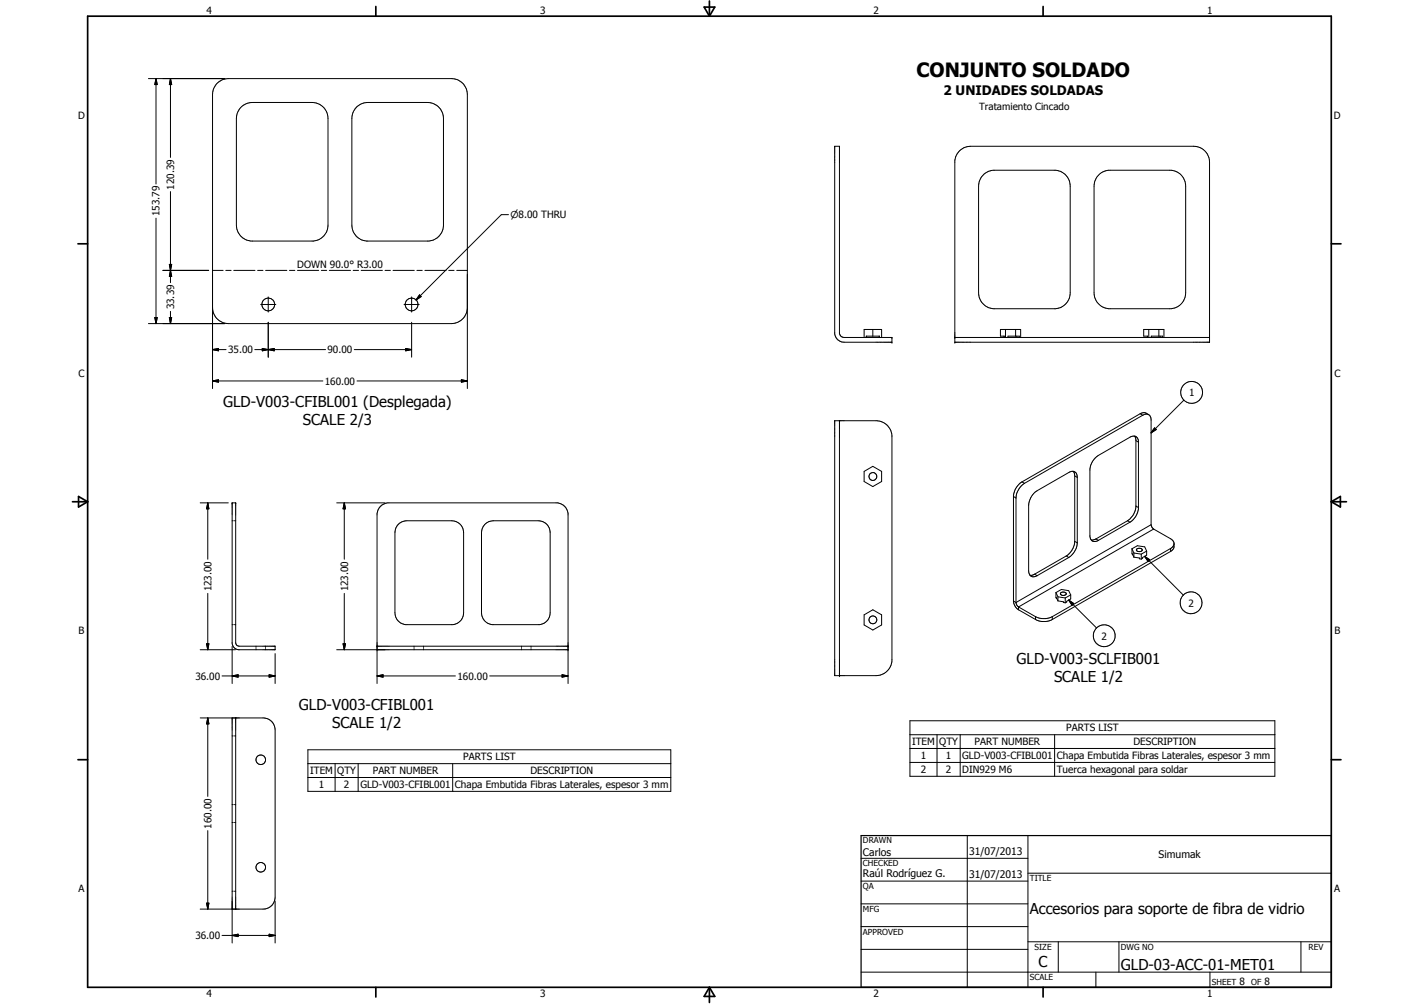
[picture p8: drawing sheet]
<svg xmlns="http://www.w3.org/2000/svg" width="594mm" height="420mm" viewBox="0 0 594 420" stroke-linecap="round" stroke-linejoin="round" font-family="sans-serif">
<g fill="none" stroke="#000" stroke-width=".42">
<path d="M62.1 32.9h32M65.3 32.9l.5 2.5h-1zM65.3 32.9v44.1M71.4 32.9l.5 2.5h-1zM71.4 32.9v33M100.7 45.1a6.7 6.7 0 0 1 5-2.2h25a6.7 6.7 0 0 1 6.6 6.7v44.6a6.8 6.8 0 0 1-6 6.7h-26.3a6.8 6.8 0 0 1-6-6.7v-44.6a6.9 6.9 0 0 1 1.7-4.5zM149.5 44.6a6.9 6.9 0 0 1 4.5-1.7h25a6.7 6.7 0 0 1 6.7 6.7v44.6a6.8 6.8 0 0 1-6.1 6.7h-26.2a6.7 6.7 0 0 1-6.1-6.7v-44.6a7 7 0 0 1 2.2-5zM349.5 61.2h1.9v78.4a1.98 1.98 0 0 0 2 1.6h20v2h-20a4 4 0 0 1-3.9-3.5zM401.5 63.4a6.5 6.5 0 0 1 4.9-2.2h93.3a6.7 6.7 0 0 1 6.7 6.7v75.3h-106.7v-75.9l.5-1.9zM411.9 72.9l2.1-1.2 1.8-.5h26.2a6.7 6.7 0 0 1 6 6.7v44.7a6.7 6.7 0 0 1-6 6.6h-26.2a6.8 6.8 0 0 1-6.1-6.6v-44.7a6.8 6.8 0 0 1 2.2-5zM460.2 72.9l2.1-1.2 1.8-.5h26.2a6.7 6.7 0 0 1 6.1 6.7v44.7a6.7 6.7 0 0 1-6.1 6.6h-26.2a6.8 6.8 0 0 1-6.1-6.6v-44.7a6.8 6.8 0 0 1 2.2-5zM65.3 91.3v44.1"/>
<path d="M71.4 80.2v38.1M212.9 89.8h-3l-35.7 35.7M68.2 113.2h19.2M70.9 110.7h1l-.5 2.5zM71.4 113.2l.5 2.5h-1zM89 113.2h4.4M94.5 113.2h2.3M97.9 113.2h8.9M107.9 113.2h2.2M111.2 113.2h8.9M121.2 113.2h2.2M124.5 113.2h8.9"/>
<path d="M134.5 113.2h2.3M137.9 113.2h8.9M147.9 113.2h2.2M151.2 113.2h8.9M161.2 113.2h2.2M164.5 113.2h8.9M174.5 113.2h2.3M177.9 113.2h8.9M187.9 113.2h2.2M191.2 113.2h4.5M62.1 135.4h32M64.8 132.9h1l-.5 2.5z"/>
<path d="M70.9 132.9h1l-.5 2.5zM71.4 130.3v5.1M89 128.7a6.7 6.7 0 0 0 6.7 6.7h93.3a6.7 6.7 0 0 0 6.7-6.7M109.1 127.4h6.4M112.3 124.2v6.4M112.3 134.9v14.6M169.2 127.4h6.3M172.3 124.2v6.4M172.3 134.9v14.6M175.6 123.4l.7 .7-2.1 1.4zM365.4 137.9v2.8M421 137.9v3.3"/>
<path d="M425.2 137.9v2.8M480.9 137.9v3.3M485.2 137.9v2.8M89 159.4l2.5-.5v1zM89 146.3l2.5-.5v1zM89 159.4h46.2M89 146.3h5.7M106.7 146.3h29.6M109.8 145.8l2.5 .5-2.5 .5zM112.3 146.3l2.5-.5v1zM148.3 146.3h24M149.5 159.4h46.2"/>
<path d="M169.8 145.8l2.5 .5-2.5 .5zM193.2 158.9l2.5 .5-2.5 .5zM361.8 141.2v-3.3h7.3v3.3M362.7 141.2v-.5h5.5v.5M362.7 140.7v.5M368.1 140.7v.5M399.7 141.2h106.7M420.4 140.7v.5M420.4 141.2v-.5h-1.6v-2.8h8.5v3.3M422 141.2v-.5h4.8v.5M425.7 140.7v.5M480.4 141.2v-.5h-1.6v-2.8h8.5v3.3"/>
<path d="M482 141.2v-.5h4.7v.5M485.7 140.7v.5M89 162.6v-123.1a6.6 6.6 0 0 1 6.7-6.6h93.3a6.7 6.7 0 0 1 6.7 6.6v123.1M349.5 176.1h17.3a6.7 6.7 0 0 1 6.6 6v94.6a6.8 6.8 0 0 1-6.6 6h-17.3zM351.4 176.1v106.6M477.3 173.1l1.7-.4 1.9 .8M477.3 173.1l1.1 .7M477.3 173.1l-49.4 28.6M478.4 173.8a2.11 2.11 0 0 1 2.3-.4 2.11 2.11 0 0 1 1.2 2v44.2M478.4 173.8l-49.5 28.5M483.4 179.1l.7 .6-2.2 1.4zM495.7 167.4l-13.8 13.7"/>
<path d="M361.8 197.3l3.6-2.1 3.7 2.1v4.2l-3.7 2.1-3.6-2.1zM449.4 197.3l.6 1.9M450 199.2l1 .6M450 199.2v27.4M451 199.8a2.16 2.16 0 0 0-1-2.3 2.16 2.16 0 0 0-2.5 .2l-13.3 7.7a7.9 7.9 0 0 0-3.6 6.1v27.4a2.17 2.17 0 0 0 1.1 2.3 2.17 2.17 0 0 0 2.5-.3M451 199.8v27.4M475 182.5l.6 1.5v28.2a7.8 7.8 0 0 1-3.5 5.7M475.6 184.4l1 .6M83.8 210.4h11.8M87 210.4l.5 2.5h-1zM87 210.4v23.6M97.2 217.9h.5"/>
<path d="M97.2 210.4h1.5v58.5a1.45 1.45 0 0 0 1.5 1.5h15v1.5h-15.4a2.97 2.97 0 0 1-2.6-2.6zM98.2 217.9h.5M141 210.4h20.2M144.1 210.4l.5 2.5h-1zM144.1 210.4v23.6M167 219.2l1.3-.8 2-.5h18.8a5 5 0 0 1 5 5v33.5a5 5 0 0 1-4.5 5h-19.8a5 5 0 0 1-4.5-5v-33.5a5 5 0 0 1 1.7-3.7zM203.2 219.2l1.3-.8 2.1-.5h18.7a5 5 0 0 1 5 5v33.5a5 5 0 0 1-4.5 5h-19.7a5 5 0 0 1-4.5-5v-33.5l.2-1.5zM424.3 207.8l1.1 .6M425.4 208.4v43.7M427.9 201.7l1 .6M427.9 201.7l-1.1 .8a7.9 7.9 0 0 0-2.5 4.8v44.5l.8 2.2 1.3 1.2M428.9 202.3a7.9 7.9 0 0 0-3.5 6.1"/>
<path d="M472.1 217.9l1 .6M472.1 217.9l-13.3 7.7M473.1 218.5l.7-.5a8 8 0 0 0 2.8-5.1v-28.3a2.11 2.11 0 0 0-1.2-2 2.11 2.11 0 0 0-2.3 .4l-13.6 7.8a7.7 7.7 0 0 0-3.2 5.5v28.2a2.11 2.11 0 0 0 1.2 2 2.11 2.11 0 0 0 2.4-.4M473.1 218.5l-13.2 7.6M475.6 211.8l1 .6M481.9 219.6l-56.5 32.5M481.9 219.6l.4 1 .7 .8M446.4 232.7l1.1 .6M446.4 232.7l-13.3 7.6M447.5 233.3l-13.3 7.6M450 226.6l1 .6M450 226.6l-.1 .9a8.2 8.2 0 0 1-3.5 5.2"/>
<path d="M451 227.2a7.8 7.8 0 0 1-3.5 6.1M458.8 225.6l1.1 .5M458.8 225.6l-1.9 .4M473.9 229.7l.2 2.5M473.9 229.7l2.3-1.3 3 .5 .9 1.7M473.9 229.7l.8 1.7M474.1 232.2v-.4l.6 1.4M474.2 232l-.1 .2M474.7 233.2l2.3 .3v.3l.8 .2M474.7 231.4v1.8M474.7 231.4l3.1 .5M475.9 229.8a1.25 1.25 0 0 1 1.3-.5 1.25 1.25 0 0 1 .9 1.1 1.23 1.23 0 0 1-1.3 .6 1.23 1.23 0 0 1-.9-1.2z"/>
<path d="M477.8 231.9v2.1M479.2 232.8l2.1 1.4-.7 .7zM479.2 232.8l16.2 16.2M480.1 230.6v1.7l-1.7 1v.3l-.6 .4M480.1 230.6l-2.3 1.3M483 221.4l7.4 4.3 1.1 1.4v1.6a2.52 2.52 0 0 1-1.4 2.1M483 221.4l-56.6 32.6M490.1 229.5v1.3M490.1 229.5l-49.5 28.6M490.1 230.8l-49.5 28.4M491.5 227.7l-.5 1.1-.9 .7M87 248.3v23.6"/>
<path d="M144.1 248.3v23.6M361.8 257.3l3.6-2.1 3.7 2.1v4.2l-3.7 2.2-3.6-2.2zM424.3 251.5l1.1 .6M425.4 252.1l.1 .8 .9 1.1M426.4 254l7.1 4.1M426.4 254v1.2M426.4 255.2l7.1 4M433.1 240.3l1.1 .6M433.1 240.3l-1.9 .4M433.5 258.1a7.7 7.7 0 0 0 7.1 0M433.5 258.1v1.1M433.5 259.2a7.4 7.4 0 0 0 7.1 0"/>
<path d="M440.6 258.1v1.1M442.1 248l.2 2.5M442.1 248l2.3-1.3 3 .5 .9 1.8M442.1 248l.8 1.8M442.3 250.5v-.4l.6 1.4M442.4 250.3l-.1 .2M442.9 251.5l2.3 .3v.3l.8 .2M442.9 249.8v1.7M442.9 249.8l3.1 .4M444.1 248.2a1.41 1.41 0 0 1 2.3 .4 1.32 1.32 0 0 1-1.3 .6 1.32 1.32 0 0 1-1.1-.9zM446 250.2v2.1M447.4 251.1l2.1 1.5-.7 .7z"/>
<path d="M447.4 251.1l11.7 11.7M448.3 249v1.7l-2.3 1.6M448.3 249l-2.3 1.2M83.8 271.9h14.8M86.5 269.4h1l-.5 2.5zM97.2 261.4h.5M97.2 270.5v15.5M98.2 261.4h.5M107.2 270.4v.5M107.2 271.4v.5M111.2 270.4v.5M111.2 271.4v.5"/>
<path d="M115.2 273.5v12.5M141 271.9h96.8M143.6 269.4h1l-.5 2.5zM157.9 270.4h79.9M173.3 270.4v.5M173.3 271.4v.5M177.3 270.4v.5M177.3 271.4v.5M218.3 270.4v.5M218.3 271.4v.5M222.3 270.4v.5M222.3 271.4v.5"/>
<path d="M93 282.9h22.2M97.2 282.9l2.5-.5v1zM112.7 282.4l2.5 .5-2.5 .5zM157.9 282.9l2.5-.5v1zM157.9 286v-71.1a5.1 5.1 0 0 1 4.4-4.5h71.1a5.1 5.1 0 0 1 4.4 4.5v71.1M157.9 282.9h32.8M205 282.9h32.8M235.3 282.4l2.5 .5-2.5 .5zM83.8 300.4h26.3a5 5 0 0 1 5.1 5v70.1a5 5 0 0 1-5.1 4.9h-26.3M87 300.4l.5 2.5h-1zM87 300.4v32.9M97.2 300.4v94.2"/>
<path d="M97.2 308h.5M98.2 308h.5M98.7 300.4v80M128.9 313.8h151.9v17.4h-151.9zM128.9 319.6h151.9M140.3 319.6v11.6M149.9 319.6v11.6M189.5 319.6v11.6M381 301.6h152.7v23.3h-152.7zM381 307.5h152.7M381 313.2h152.7M381 319.1h152.7"/>
<path d="M392.3 307.5v17.4M402 307.5v17.4M441.5 307.5v17.4M97.2 336.7h.5M98.2 336.7h.5M128.9 325.4h151.9M87 347.6v32.8M97.2 344.2h.5M98.2 344.2h.5M360.5 359.2h69.9M405 349.7v63.5M430.4 349.7v63.5"/>
<path d="M86.5 378h1l-.5 2.4zM97.2 373h.5M98.2 373h.5M115.2 377.1v17.5M360.5 368.7h69.9M360.5 378.2h69.9M430.4 365.4h127M93 391.5h22.2M97.2 391.5l2.5-.6v1.1zM112.7 390.9l2.5 .6-2.5 .5zM360.5 387.8h69.9M360.5 397.3h69.9"/>
<path d="M430.4 394.1h127M443.1 394.1v12.7M468.5 394.1v12.7M544.7 394.1v12.7M360.5 406.8h196.9M458.8 406.8v6.4M506.6 406.8v6.4"/>
<circle cx="112.3" cy="127.4" r="2.67"/>
<circle cx="172.3" cy="127.4" r="2.66"/>
<circle cx="498.9" cy="164.2" r="4.6"/>
<circle cx="365.4" cy="199.4" r="1.65"/>
<circle cx="365.4" cy="259.4" r="1.65"/>
<circle cx="498.6" cy="252.3" r="4.6"/>
<circle cx="462.3" cy="266.1" r="4.6"/>
<circle cx="109.2" cy="317.9" r="2.01"/>
<circle cx="109.2" cy="362.9" r="2.01"/>
</g>
<g fill="#000">
<circle cx="373.4" cy="141.2" r=".18"/>
<circle cx="373.4" cy="143.2" r=".18"/>
<circle cx="399.7" cy="141.2" r=".18"/>
<circle cx="399.7" cy="143.2" r=".18"/>
<circle cx="351.4" cy="176.1" r=".18"/>
<circle cx="97.2" cy="210.4" r=".18"/>
<circle cx="98.7" cy="210.4" r=".18"/>
<circle cx="157.9" cy="270.4" r=".18"/>
<circle cx="157.9" cy="271.9" r=".18"/>
<circle cx="237.8" cy="270.4" r=".18"/>
<circle cx="237.8" cy="271.9" r=".18"/>
<circle cx="351.4" cy="282.7" r=".18"/>
</g>
<g fill="none" stroke="#000" stroke-width=".71">
<path d="M36.7 6.8h520.7v406.4h-520.7zM157.3 2.7v4.1M294.8 3h4.4l-2.2 3.8zM297 .4v6.4M436.7 2.7v4.1M32.6 102h4.1M557.4 102h4M30.3 210h6.4M32.9 207.8l3.8 2.2-3.8 2.2zM557.4 210h6.3M557.4 210l3.8-2.2v4.4zM32.6 317.9h4.1"/>
<path d="M557.4 317.9h4M157.3 413.2v4M297 413.2v6.3M297 413.2l2.2 3.8h-4.4zM436.7 413.2v4"/>
</g>
<path d="M360.5 349.7h196.9v63.5h-196.9z" fill="none" stroke="#000" stroke-width=".51"/>
<g fill="#000">
<path d="M65.3 32.9l.5 2.5h-1zM71.4 32.9l.5 2.5h-1zM70.9 110.7h1l-.5 2.5zM71.4 113.2l.5 2.5h-1zM64.8 132.9h1l-.5 2.5zM70.9 132.9h1l-.5 2.5zM175.6 123.4l.7 .7-2.1 1.4zM89 159.4l2.5-.5v1zM89 146.3l2.5-.5v1zM109.8 145.8l2.5 .5-2.5 .5zM112.3 146.3l2.5-.5v1zM169.8 145.8l2.5 .5-2.5 .5z"/>
<path d="M193.2 158.9l2.5 .5-2.5 .5zM483.4 179.1l.7 .6-2.2 1.4zM87 210.4l.5 2.5h-1zM144.1 210.4l.5 2.5h-1zM479.2 232.8l2.1 1.4-.7 .7zM447.4 251.1l2.1 1.5-.7 .7zM86.5 269.4h1l-.5 2.5zM143.6 269.4h1l-.5 2.5zM97.2 282.9l2.5-.5v1zM112.7 282.4l2.5 .5-2.5 .5zM157.9 282.9l2.5-.5v1zM235.3 282.4l2.5 .5-2.5 .5z"/>
<path d="M87 300.4l.5 2.5h-1zM86.5 378h1l-.5 2.4zM97.2 391.5l2.5-.6v1.1zM112.7 390.9l2.5 .6-2.5 .5z"/>
</g>
<text font-size="8.2" x="383.7" y="32.3">CONJUNTO SOLDADO</text>
<g font-size="6.3">
<text x="93.4" y="170.2">GLD-V003-CFIBL001 (Desplegada)</text>
<text x="126.8" y="177.8">SCALE 2/3</text>
<text x="425.6" y="277.9">GLD-V003-SCLFIB001</text>
<text x="441.3" y="285.5">SCALE 1/2</text>
<text x="125.1" y="297">GLD-V003-CFIBL001</text>
<text x="139" y="304.5">SCALE 1/2</text>
<text x="431.1" y="382.6">Accesorios para soporte de fibra de vidrio</text>
<text x="434.8" y="404.7">C</text>
<text x="469.2" y="406">GLD-03-ACC-01-MET01</text>
</g>
<text font-size="5.5" x="395" y="39.7">2 UNIDADES SOLDADAS</text>
<g font-size="4.4">
<text x="361.3" y="358.4">Carlos</text>
<text x="405.7" y="357.7">31/07/2013</text>
<text x="485" y="359.2">Simumak</text>
<text x="361.3" y="367.1">Raúl Rodríguez G.</text>
<text x="405.7" y="367.2">31/07/2013</text>
</g>
<g font-size="4.2">
<text x="86.4" y="5.8">4</text>
<text x="226.1" y="5.8">3</text>
<text x="365.7" y="5.8">2</text>
<text x="505.4" y="5.8">1</text>
<text x="32.8" y="49.6">D</text>
<text x="558.5" y="49.6">D</text>
<text x="72.9" y="79.4" transform="rotate(-90 72.9 79.4)">120.39</text>
<text x="66.8" y="90.5" transform="rotate(-90 66.8 90.5)">153.79</text>
<text x="124.4" y="112.3">DOWN 90.0° R3.00</text>
<text x="72.9" y="129.5" transform="rotate(-90 72.9 129.5)">33.39</text>
<text x="95.5" y="147.9">35.00</text>
<text x="137.1" y="147.9">90.00</text>
<text x="32.9" y="157.6">C</text>
<text x="136" y="161">160.00</text>
<text x="558.7" y="157.6">C</text>
<text x="497.8" y="165.8">1</text>
<text x="88.5" y="247.5" transform="rotate(-90 88.5 247.5)">123.00</text>
<text x="145.7" y="247.5" transform="rotate(-90 145.7 247.5)">123.00</text>
<text x="497.5" y="253.8">2</text>
<text x="32.9" y="265.5">B</text>
<text x="461.2" y="267.6">2</text>
<text x="558.7" y="265.5">B</text>
<text x="81.8" y="284.4">36.00</text>
<text x="191.5" y="284.4">160.00</text>
<text x="381.8" y="311.9">ITEM</text>
<text x="393.2" y="311.9">QTY</text>
<text x="408" y="311.9">PART NUMBER</text>
<text x="446.4" y="306.1">PARTS LIST</text>
<text x="474.5" y="311.9">DESCRIPTION</text>
<text x="385.5" y="317.7">1</text>
<text x="396" y="317.7">1</text>
<text x="402.8" y="317.7">GLD-V003-CFIBL001</text>
<text x="442.5" y="317.8">Chapa Embutida Fibras Laterales, espesor 3 mm</text>
<text x="193.9" y="318.2">PARTS LIST</text>
<text x="385.5" y="323.5">2</text>
<text x="396" y="323.5">2</text>
<text x="402.8" y="323.5">DIN929 M6</text>
<text x="442.5" y="323.6">Tuerca hexagonal para soldar</text>
<text x="129.8" y="324">ITEM</text>
<text x="133.5" y="329.8">1</text>
<text x="141.2" y="324">QTY</text>
<text x="144" y="329.9">2</text>
<text x="150.9" y="329.9">GLD-V003-CFIBL001</text>
<text x="156.1" y="324">PART NUMBER</text>
<text x="190.5" y="329.9">Chapa Embutida Fibras Laterales, espesor 3 mm</text>
<text x="222.1" y="324">DESCRIPTION</text>
<text x="88.5" y="346.8" transform="rotate(-90 88.5 346.8)">160.00</text>
<text x="32.9" y="373.4">A</text>
<text x="558.6" y="373.4">A</text>
<text x="81.8" y="393">36.00</text>
<text x="518.9" y="412.3">8</text>
<text x="529.4" y="412.3">8</text>
<text x="86.4" y="417.2">4</text>
<text x="226.1" y="417.2">3</text>
<text x="365.7" y="417.2">2</text>
<text x="505.4" y="417.2">1</text>
</g>
<text font-size="4.1" x="409.9" y="46.1">Tratamiento Cincado</text>
<text font-size="4" x="213.7" y="91.4">n8.00 THRU</text>
<g font-size="3.5">
<text x="361.3" y="353">DRAWN</text>
<text x="361.3" y="362.5">CHECKED</text>
<text x="431.1" y="368.7">TITLE</text>
<text x="361.3" y="372.1">QA</text>
<text x="361.3" y="381.6">MFG</text>
<text x="361.3" y="391.1">APPROVED</text>
<text x="433.1" y="397.5">SIZE</text>
<text x="469.2" y="397.5">DWG NO</text>
<text x="547.9" y="397.4">REV</text>
<text x="431.1" y="410.2">SCALE</text>
<text x="507.3" y="412.3">SHEET</text>
<text x="523.8" y="412.3">OF</text>
</g>
</svg>
